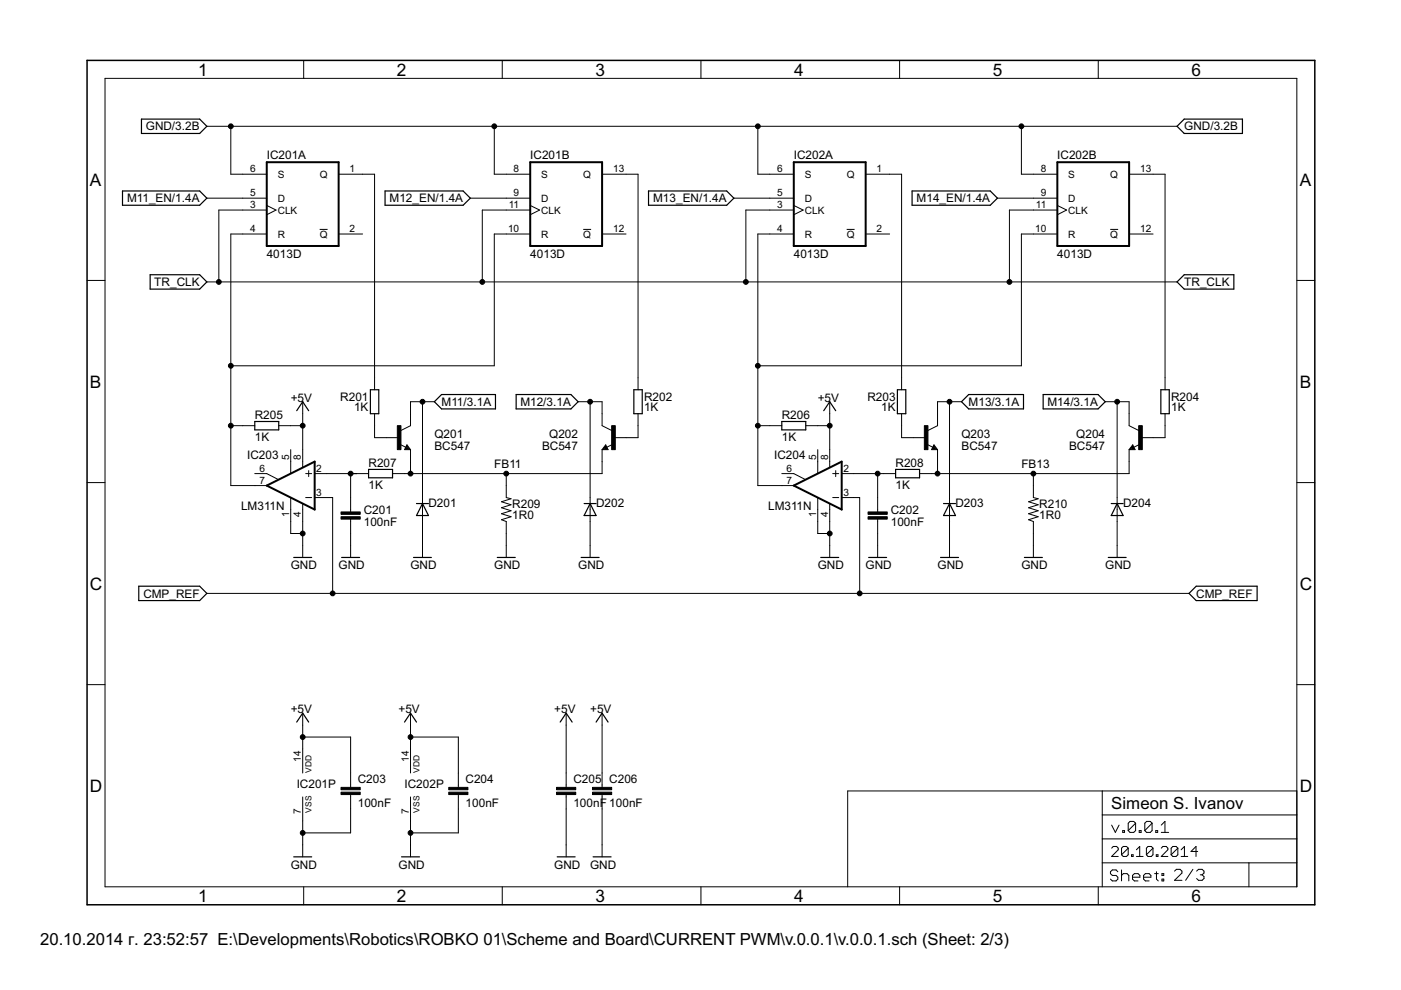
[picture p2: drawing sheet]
<svg xmlns="http://www.w3.org/2000/svg" width="297mm" height="210mm" viewBox="0 0 297 210" stroke-linecap="round" stroke-linejoin="round" font-family="sans-serif">
<g fill="#000" stroke="#000" stroke-width=".21">
<path d="M22.3 16.6v171.4zM64.4 12.8v3.8zM106.5 12.8v3.8zM148.6 12.8v3.8zM190.7 12.8v3.8zM232.9 12.8v3.8zM22.3 16.6h252.7zM43.9 26.8h5zM48.9 26.8v10.1zM48.9 26.8h55.9zM51.5 36.9h5.1zM48.9 36.9h2.6z"/>
<path d="M71.8 36.9h5.1zM76.9 36.9h2.5zM79.4 36.9v43.2zM104.8 26.8h55.9zM104.8 26.8v10.1zM107.3 36.9h5.1zM104.8 36.9h2.5zM127.7 36.9h5zM132.7 36.9h2.6zM160.7 26.8h55.9zM160.7 26.8v10.1zM163.2 36.9h5.1z"/>
<path d="M160.7 36.9h2.5zM183.5 36.9h5.1zM188.6 36.9h2.6zM216.6 26.8v10.1zM216.6 36.9h2.5zM219.1 36.9h5.1zM239.4 36.9h5.1zM244.5 36.9h2.5zM216.6 26.8h33zM18.5 59.5h3.8zM43.9 59.8h2.5zM46.4 59.8h55.9z"/>
<path d="M46.4 44.5v15.3zM48.9 49.6v28zM51.5 44.5h5.1zM51.5 49.6h5.1zM51.5 42h5.1zM46.4 44.5h5.1zM48.9 49.6h2.6zM43.9 42h7.6zM56.6 43.6l1.9 .9zM56.6 45.5l1.9-1zM67.8 48.6h1.6zM71.8 49.6h5.1z"/>
<path d="M102.3 59.8h55.8zM102.3 44.5v15.3zM104.8 49.6v28zM107.3 44.5h5.1zM107.3 49.6h5.1zM107.3 42h5.1zM102.3 44.5h5zM104.8 49.6h2.5zM99.7 42h7.6zM112.4 43.6l2 .9zM112.4 45.5l2-1zM123.7 48.6h1.6z"/>
<path d="M127.7 49.6h5zM158.1 59.8h55.9zM158.1 44.5v15.3zM160.7 49.6h2.5zM163.2 44.5h5.1zM163.2 49.6h5.1zM163.2 42h5.1zM158.1 44.5h5.1zM155.6 42h7.6zM168.3 43.6l2 .9zM168.3 45.5l2-1zM179.5 48.6h1.7z"/>
<path d="M183.5 49.6h5.1zM214 44.5v15.3zM216.6 49.6v28zM219.1 44.5h5.1zM219.1 49.6h5.1zM219.1 42h5.1zM214 44.5h5.1zM211.5 42h7.6zM216.6 49.6h2.5zM224.2 43.6l1.9 .9zM224.2 45.5l1.9-1zM235.4 48.6h1.7z"/>
<path d="M239.4 49.6h5.1zM214 59.8h35.6zM275 59.5h3.8zM48.9 77.6v12.7zM48.9 77.6h55.9zM160.7 49.6v28zM160.7 77.6h55.9zM48.9 90.3v12.7zM51.5 90.3h2.5zM48.9 90.3h2.6zM61.6 95.3v2.6zM61.6 97.9v2.4z"/>
<path d="M59.1 90.3h2.5zM64.2 97.9v1.2zM64.2 95.3v2.6zM64.2 85.2v2.5zM64.2 90.3v5zM61.6 90.3h2.6zM64.2 87.7v2.6zM65.4 99.8v1.2zM79.4 80.1v2.5zM79.4 87.7v2.6zM79.4 90.3v2.5zM79.4 92.8h2.6z"/>
<path d="M82 92.8h2.5zM86.3 94.3l-.5 1zM84.8 94.2l1.2 .6zM86.3 94.3l.7 1zM87 95.3v2.6zM87 87.7v2.6zM85 91.3l2-1zM85.8 95.3h1.2zM87 85.2v2.5zM87 85.2h2.6zM89.6 85.2h2.5zM122.6 85.2h2.5z"/>
<path d="M125.1 85.2h2.6zM127.7 95.3v2.6zM127.7 87.7v2.6zM127.7 90.3l2 1zM127.7 95.3h1.2zM127.7 97.9v2.5zM127.7 85.2v2.5zM128.4 94.3l-.7 1zM128.7 94.8l1.2-.6zM128.4 94.3l.5 1zM130.2 92.8h2.5zM132.7 92.8h2.6z"/>
<path d="M135.3 80.1v2.5zM135.3 87.7v2.6zM135.3 36.9v43.2zM135.3 90.3v2.5zM160.7 77.6v12.7zM163.2 90.3h2.6zM160.7 90.3h2.5zM173.4 95.3v2.6zM173.4 97.9v2.4zM170.8 90.3h2.6zM173.4 90.3h2.5zM175.9 97.9v1.2z"/>
<path d="M175.9 95.3v2.6zM175.9 85.2v2.5zM175.9 90.3v5zM175.9 87.7v2.6zM177.2 99.8v1.2zM191.2 80.1v2.5zM191.2 87.7v2.6zM191.2 90.3v2.5zM191.2 92.8h2.5zM191.2 36.9v43.2zM193.7 92.8h2.5zM198 94.3l-.5 1z"/>
<path d="M196.5 94.2l1.3 .6zM198 94.3l.8 1zM198.8 95.3v2.6zM198.8 87.7v2.6zM196.7 91.3l2.1-1zM197.5 95.3h1.3zM198.8 85.2v2.5zM198.8 85.2h2.5zM201.3 85.2h2.6zM234.3 85.2h2.6zM236.9 85.2h2.5zM239.4 95.3v2.6z"/>
<path d="M239.4 87.7v2.6zM239.4 90.3l2 1zM239.4 95.3h1.3zM239.4 85.2v2.5zM240.2 94.3l-.8 1zM240.4 94.8l1.2-.6zM240.2 94.3l.5 1zM241.9 92.8h2.6zM247 80.1v2.5zM247 87.7v2.6zM247 90.3v2.5zM244.5 92.8h2.5z"/>
<path d="M247 36.9v43.2zM18.5 102.3h3.8zM48.9 103h5.1zM54 100.4h2.6zM54 103h2.6zM56.6 100.4l2.4 1.3zM61.6 108v2.6zM61.6 105.6v2.4zM61.6 110.6v2.5zM61.6 113.1h2.6zM64.2 106.8v1.2zM64.2 108v2.6z"/>
<path d="M64.2 115.7v2.5zM64.2 110.6v2.5zM64.2 113.1v2.6zM64.8 100.4h1.3zM64.8 105.5h1.3zM66.7 105.5h2.6zM66.7 100.4h2.6zM69.3 105.5h1.2zM69.3 100.4h6.3zM70.5 105.5v20.3zM74.3 105.5v2.5zM74.3 110.6v2.5z"/>
<path d="M74.3 108v.5zM74.3 110.1v.5zM74.3 115.7v2.5zM74.3 113.1v2.6zM74.3 100.4v5.1zM74.3 100.4h1.3zM75.6 100.4h2.5zM83.2 100.4h2.6zM85.8 100.4h1.2zM87 97.9v2.5zM89.6 108v2.6zM89.6 105.5v2.5z"/>
<path d="M89.6 115.7v2.5zM89.6 110.6v5.1zM89.6 85.2v20.3zM106.3 110.2l2.1-.6zM106.3 108.9l2.1-.6zM106.3 107.7l2.1-.7zM106.3 106.4l2.1-.7zM107.3 103v2.5zM107.3 110.6v2.5zM106.3 110.2l1 .4zM107.3 115.7v2.5zM107.3 100.4v2.6z"/>
<path d="M87 100.4h20.3zM107.3 113.1v2.6zM106.3 108.9l2.1 .7zM106.3 107.7l2.1 .6zM106.3 106.4l2.1 .6zM107.3 105.5l1.1 .2zM125.1 108v2.6zM125.1 105.5v2.5zM125.1 115.7v2.5zM125.1 110.6v5.1zM125.1 85.2v20.3zM107.3 100.4h20.4z"/>
<path d="M160.7 90.3v12.7zM165.8 100.4h2.5zM165.8 103h2.5zM160.7 103h5.1zM168.3 100.4l2.4 1.3zM173.4 108v2.6zM173.4 105.6v2.4zM173.4 110.6v2.5zM173.4 113.1h2.5zM175.9 106.8v1.2zM175.9 108v2.6zM175.9 115.7v2.5z"/>
<path d="M175.9 110.6v2.5zM175.9 113.1v2.6zM176.6 100.4h1.2zM176.6 105.5h1.2zM178.5 105.5h2.5zM178.5 100.4h2.5zM181 105.5h1.3zM181 100.4h5.1zM182.3 105.5v20.3zM186.1 105.5v2.5zM186.1 110.6v2.5zM186.1 108v.5z"/>
<path d="M186.1 110.1v.5zM186.1 115.7v2.5zM186.1 113.1v2.6zM186.1 100.4h1.2zM186.1 100.4v5.1zM187.3 100.4h2.6zM195 100.4h2.5zM197.5 100.4h1.3zM198.8 97.9v2.5zM201.3 108v2.6zM201.3 105.5v2.5zM201.3 115.7v2.5z"/>
<path d="M201.3 110.6v5.1zM201.3 85.2v20.3zM218.1 110.2l2-.6zM218.1 108.9l2-.6zM218.1 107.7l2-.7zM218.1 106.4l2-.7zM219.1 103v2.5zM219.1 110.6v2.5zM218.1 110.2l1 .4zM219.1 115.7v2.5zM219.1 100.4v2.6zM198.8 100.4h20.3z"/>
<path d="M219.1 100.4h20.3zM219.1 113.1v2.6zM218.1 108.9l2 .7zM218.1 107.7l2 .6zM218.1 106.4l2 .6zM219.1 105.5l1 .2zM236.9 108v2.6zM236.9 105.5v2.5zM236.9 115.7v2.5zM236.9 110.6v5.1zM236.9 85.2v20.3zM239.4 97.9v2.5z"/>
<path d="M275 102.3h3.8zM43.9 125.8h26.6zM70.5 125.8h111.8zM182.3 125.8h69.8zM18.5 145.2h3.8zM64.2 158.8v5.1zM64.2 151.2v2.5zM64.2 153.7v2.6zM64.2 156.3v2.5zM64.2 156.3h10.1zM87 158.8v5.1zM87 151.2v2.5z"/>
<path d="M87 153.7v2.6zM87 156.3v2.5zM87 156.3h10.2zM120 151.2v2.5zM120 153.7v10.2zM127.7 151.2v2.5zM127.7 153.7v10.2zM275 145.2h3.8zM64.2 169v5.1zM64.2 179.1v2.6zM64.2 176.6v2.5zM64.2 174.1v2.5z"/>
<path d="M74.3 163.9v2.5zM74.3 169v2.5zM74.3 166.4v.5zM74.3 168.5v.5zM74.3 171.5v5.1zM64.2 176.6h10.1zM74.3 156.3v7.6zM87 169v5.1zM87 179.1v2.6zM87 176.6v2.5zM87 174.1v2.5zM97.2 163.9v2.5z"/>
<path d="M97.2 169v2.5zM97.2 166.4v.5zM97.2 168.5v.5zM97.2 171.5v5.1zM87 176.6h10.2zM97.2 156.3v7.6zM120 163.9v2.5zM120 169v2.5zM120 166.4v.5zM120 168.5v.5zM120 179.1v2.6zM120 171.5v7.6z"/>
<path d="M127.7 163.9v2.5zM127.7 169v2.5zM127.7 166.4v.5zM127.7 168.5v.5zM127.7 179.1v2.6zM127.7 171.5v7.6zM179.7 167.7h54zM233.7 167.7h41.3zM233.7 177.9h41.3zM233.7 172.8v5.1zM233.7 172.8h41.3zM233.7 167.7v5.1z"/>
<path d="M235.7 174.9l.8 1.6zM236 179.5l-.3 .3zM237.3 174.9l-.8 1.6zM236 179.5h.7zM236.7 179.5l.4 .3zM238.1 179.5l-.3 .3zM238 176.1v.4zM238 176.1h.4zM238.1 179.5h.7zM238.4 176.1v.4zM238 176.5h.4zM238.8 179.5l.4 .3z"/>
<path d="M239.2 174.5v1.6zM239.2 174.5l.4-.3zM239.2 176.1l1.6-1.6zM239.2 179.8v1.4zM239.6 174.2h.8zM239.2 176.1l.4 .4zM240.4 174.2l.4 .3zM239.6 176.5h.8zM240.8 174.5v1.6zM240.4 176.5l.4-.4zM241.5 176.1v.4zM241.5 176.1h.4z"/>
<path d="M241.6 179.5v2.1zM241.9 176.1v.4zM241.5 176.5h.4zM242.7 174.5v1.6zM242.7 174.5l.4-.3zM244.3 174.5l-1.6 1.6zM243.4 179.5l-.3 .3zM243.1 174.2h.8zM242.7 176.1l.4 .4zM243.4 179.5h.7zM243.9 174.2l.4 .3zM243.1 176.5h.8z"/>
<path d="M244.1 179.5l.4 .3zM244.3 174.5v1.6zM244.3 176.1l-.4 .4zM244.5 179.8v1.4zM245 176.1v.4zM245 176.1h.4zM245.4 176.1v.4zM245 176.5h.4zM247 174.2l-.8 .7zM246.2 176.5h1.6zM246.5 179.5l-.3 .3zM247 174.2v2.3z"/>
<path d="M246.5 179.5h.8zM247.3 179.5l.3 .3zM248.7 179.5l-.4 .3zM248.7 179.5h.7zM249.4 179.5l.3 .3zM249.7 179.8v1.4zM251.1 179.5v2.1zM253.6 179.5l-1.1 1zM275 172.8v5.1zM275 167.7v5.1zM22.3 188h252.7zM64.4 188v3.8z"/>
<path d="M106.5 188v3.8zM148.6 188v3.8zM179.7 167.7v20.3zM190.7 188v3.8zM232.9 188v3.8zM233.7 182.9v5.1zM233.7 177.9v5zM235.4 184.8v.4zM235.4 185.2l.4 .4zM237.1 180.2l-1.4 1.4zM235.4 184.8l.4-.4zM235.8 185.6h.8z"/>
<path d="M235.4 186.4l.4 .4zM235.8 184.4h.8zM236.6 185.6l.4 .4zM235.8 186.8h.8zM236.6 184.4l.4 .4zM237 186v.4zM237 186.4l-.4 .4zM235.7 181.6h1.4zM237.1 179.8v.4zM237.8 179.8v1.4zM237.8 181.2l1.4-1.4zM237.8 184.4v2.4z"/>
<path d="M237.8 185.6l.4-.4zM237.8 181.2l.3 .4zM238.2 185.2h.8zM238.1 181.6h.7zM239 185.2l.3 .4zM239.2 181.2l-.4 .4zM239.3 185.6v1.2zM239.9 181.2v.4zM239.9 181.2h.3zM240.1 185.6v.8zM240.1 185.6l.4-.4zM240.2 181.2v.4z"/>
<path d="M239.9 181.6h.3zM240.1 186.4l.4 .4zM240.5 185.2h.8zM240.9 180.2l.7-.7zM240.9 181.6h1.5zM240.5 186.8h.8zM241.3 185.2l.4 .4zM241.7 185.6v.4zM240.1 186h1.6zM242.5 185.6v.8zM242.5 185.6l.3-.4zM242.5 186.4l.3 .4z"/>
<path d="M242.8 185.2h.8zM243.1 179.8v1.4zM243.1 181.2l1.4-1.4zM243.1 181.2l.3 .4zM242.8 186.8h.8zM243.6 185.2l.4 .4zM244 185.6v.4zM242.5 186h1.5zM243.4 181.6h.7zM244.5 181.2l-.4 .4zM244.8 185.2h.8zM245.2 181.2v.4z"/>
<path d="M245.2 181.2h.3zM245.2 184.8v1.6zM245.2 186.4l.4 .4zM245.5 181.2v.4zM245.2 181.6h.3zM247.6 180.2l-1.4 1.4zM246.4 185.2h.3zM246.4 185.2v.4zM246.4 186.4h.3zM246.4 186.4v.4zM246.7 185.2v.4zM246.4 185.6h.3z"/>
<path d="M246.7 186.4v.4zM246.4 186.8h.3zM246.2 181.6h1.4zM247.6 179.8v.4zM248.3 179.8v1.4zM248.3 181.2l1.4-1.4zM248.3 181.2l.4 .4zM249 186.6l1.6-1.5zM248.7 181.6h.7zM249 184.7l.4-.4zM249.7 181.2l-.3 .4zM249.4 184.3h.8z"/>
<path d="M251.1 179.5l-.7 .7zM250.4 181.6h1.4zM249 186.6h1.6zM250.6 184.7v.4zM250.2 184.3l.4 .4zM252.9 184.3l-1.5 2.3zM252.5 180.5h1.4zM253.6 179.5v2.1zM253.7 184.7l.4-.4zM254.1 184.3h.8zM253.7 186.3l.4 .3zM254.9 184.3l.4 .4z"/>
<path d="M254.5 185.5h.4zM254.9 185.5l.4 .4zM254.1 186.6h.8zM255.3 184.7v.4zM254.9 185.5l.4-.4zM255.3 185.9v.4zM254.9 186.6l.4-.3zM264.8 182.9v5.1zM264.8 182.9h10.2zM233.7 182.9h31.1zM275 182.9v5.1zM275 177.9v5z"/>
<path d="M275 16.6v171.4z"/>
<circle cx="48.9" cy="26.8" r=".51"/>
<circle cx="104.8" cy="26.8" r=".51"/>
<circle cx="160.7" cy="26.8" r=".51"/>
<circle cx="216.6" cy="26.8" r=".51"/>
<circle cx="46.4" cy="59.8" r=".51"/>
<circle cx="102.3" cy="59.8" r=".51"/>
<circle cx="158.1" cy="59.8" r=".51"/>
<circle cx="214" cy="59.8" r=".51"/>
<circle cx="48.9" cy="77.6" r=".51"/>
<circle cx="160.7" cy="77.6" r=".51"/>
<circle cx="48.9" cy="90.3" r=".51"/>
<circle cx="64.2" cy="90.3" r=".51"/>
<circle cx="89.6" cy="85.2" r=".51"/>
<circle cx="125.1" cy="85.2" r=".51"/>
<circle cx="160.7" cy="90.3" r=".51"/>
<circle cx="175.9" cy="90.3" r=".51"/>
<circle cx="201.3" cy="85.2" r=".51"/>
<circle cx="236.9" cy="85.2" r=".51"/>
<circle cx="64.2" cy="113.1" r=".51"/>
<circle cx="74.3" cy="100.4" r=".51"/>
<circle cx="87" cy="100.4" r=".51"/>
<circle cx="107.3" cy="100.4" r=".51"/>
<circle cx="175.9" cy="113.1" r=".51"/>
<circle cx="186.1" cy="100.4" r=".51"/>
<circle cx="198.8" cy="100.4" r=".51"/>
<circle cx="219.1" cy="100.4" r=".51"/>
<circle cx="70.5" cy="125.8" r=".51"/>
<circle cx="182.3" cy="125.8" r=".51"/>
<circle cx="64.2" cy="156.3" r=".51"/>
<circle cx="87" cy="156.3" r=".51"/>
<circle cx="64.2" cy="176.6" r=".51"/>
<circle cx="87" cy="176.6" r=".51"/>
</g>
<g fill="#000" stroke="#000" stroke-width=".25">
<path d="M30 25.3v3zM30 28.3h12.3zM30 25.3h12.3zM43.9 26.8l-1.6 1.5zM42.3 25.3l1.6 1.5zM249.6 26.8l1.5-1.5zM249.6 26.8l1.5 1.5zM251.1 25.3h12.3zM251.1 28.3h12.3zM263.4 25.3v3zM26 40.5v3zM31.8 58.3h10.5z"/>
<path d="M26 43.5h16.3zM26 40.5h16.3zM42.3 61.3l1.6-1.5zM42.3 58.3l1.6 1.5zM42.3 43.5l1.6-1.5zM42.3 40.5l1.6 1.5zM81.6 40.5v3zM81.6 43.5h16.6zM81.6 40.5h16.6zM98.2 43.5l1.5-1.5zM98.2 40.5l1.5 1.5zM137.5 40.5v3z"/>
<path d="M137.5 43.5h16.6zM137.5 40.5h16.6zM154.1 43.5l1.5-1.5zM154.1 40.5l1.5 1.5zM193.4 40.5v3zM193.4 43.5h16.6zM193.4 40.5h16.6zM210 43.5l1.5-1.5zM210 40.5l1.5 1.5zM249.6 59.8l1.5-1.5zM249.6 59.8l1.5 1.5zM251.1 58.3h10.5z"/>
<path d="M261.6 58.3v3zM31.8 58.3v3zM31.8 61.3h10.5zM251.1 61.3h10.5zM54 91.1h5.1zM54 89.4v1.7zM54 89.4h5.1zM59.1 89.4v1.7zM64.2 85.2l-1.3 1.9zM64.2 85.2l1.2 1.9zM78.5 82.6v5.1zM78.5 82.6h1.8z"/>
<path d="M78.5 87.7h1.8zM80.3 82.6v5.1zM78.1 99.5h5.1zM86 95.2h.8zM86 95.1h.4zM86.3 94.6l-.3 .5zM86.3 94.8l.1 .3zM86.3 94.6l.5 .6zM92.1 85.2l1.5-1.5zM92.1 85.2l1.5 1.5zM93.6 83.7h11.5zM93.6 86.7h11.5z"/>
<path d="M105.1 83.7v3zM109.4 83.7v3zM109.4 86.7h11.7zM109.4 83.7h11.7zM122.6 85.2l-1.5 1.5zM121.1 83.7l1.5 1.5zM128.4 94.6l-.5 .6zM128.4 94.8l-.1 .3zM128.4 94.6l.3 .5zM127.9 95.2h.8zM128.3 95.1h.4zM134.4 82.6v5.1z"/>
<path d="M136.2 82.6v5.1zM134.4 82.6h1.8zM134.4 87.7h1.8zM165.8 91.1h5zM165.8 89.4v1.7zM165.8 89.4h5zM170.8 89.4v1.7zM175.9 85.2l-1.3 1.9zM175.9 85.2l1.3 1.9zM190.3 82.6v5.1zM190.3 82.6h1.7zM190.3 87.7h1.7z"/>
<path d="M192 82.6v5.1zM189.9 99.5h5.1zM197.8 95.2h.7zM197.8 95.1h.3zM198 94.6l-.2 .5zM198 94.8l.1 .3zM198 94.6l.5 .6zM203.9 85.2l1.5-1.5zM203.9 85.2l1.5 1.5zM205.4 83.7h11.6zM205.4 86.7h11.6zM217 83.7v3z"/>
<path d="M221.2 83.7v3zM221.2 86.7h11.6zM221.2 83.7h11.6zM234.3 85.2l-1.5 1.5zM232.8 83.7l1.5 1.5zM240.2 94.6l-.6 .6zM240.2 94.8l-.2 .3zM240.2 94.6l.2 .5zM239.6 95.2h.8zM240 95.1h.4zM246.1 82.6v5.1zM247.9 82.6v5.1z"/>
<path d="M246.1 82.6h1.8zM246.1 87.7h1.8zM62.3 118.2h3.8zM72.4 118.2h3.8zM78.1 101.3h5.1zM78.1 99.5v1.8zM83.2 99.5v1.8zM87.7 118.2h3.8zM88.3 106.8h1.3zM88.3 109.3h2.5zM89.6 106.8l-1.3 2.5zM89.6 106.8h1.2z"/>
<path d="M89.6 106.8l1.2 2.5zM105.4 118.2h3.8zM123.2 118.2h3.8zM123.8 106.8h1.3zM123.8 109.3h2.6zM125.1 106.8l-1.3 2.5zM125.1 106.8h1.3zM125.1 106.8l1.3 2.5zM174 118.2h3.8zM184.2 118.2h3.8zM189.9 101.3h5.1zM189.9 99.5v1.8z"/>
<path d="M195 99.5v1.8zM199.4 118.2h3.8zM200 106.8h1.3zM200 109.3h2.6zM201.3 106.8l-1.3 2.5zM201.3 106.8h1.3zM201.3 106.8l1.3 2.5zM217.2 118.2h3.8zM235 118.2h3.8zM235.6 106.8h1.3zM235.6 109.3h2.5zM236.9 106.8l-1.3 2.5z"/>
<path d="M236.9 106.8h1.2zM236.9 106.8l1.2 2.5zM29.4 124.3v3zM29.4 127.3h12.9zM29.4 124.3h12.9zM42.3 127.3l1.6-1.5zM42.3 124.3l1.6 1.5zM252.1 125.8l1.5-1.5zM252.1 125.8l1.5 1.5zM253.6 124.3h12.9zM253.6 127.3h12.9zM266.5 124.3v3z"/>
<path d="M64.2 151.2l-1.3 1.9zM64.2 151.2l1.2 1.9zM87 151.2l-1.2 1.9zM87 151.2l1.3 1.9zM120 151.2l-1.2 1.9zM120 151.2l1.3 1.9zM127.7 151.2l-1.3 1.9zM127.7 151.2l1.2 1.9zM62.3 181.7h3.8zM85.1 181.7h3.8zM118.1 181.7h3.8zM125.8 181.7h3.8z"/>
</g>
<path d="M18.5 12.8v179zM18.5 12.8h260.3zM18.5 191.8h260.3zM278.8 12.8v179z" fill="#000" stroke="#000" stroke-width=".32"/>
<g fill="#000" stroke="#000" stroke-width=".21">
<path d="M84.2 90.3h.8v5h-.8zM129.7 90.3h.8v5h-.8zM196 90.3h.7v5h-.7zM241.4 90.3h.8v5h-.8zM72.3 109.6h4.1v.5h-4.1zM72.3 108.5h4.1v.6h-4.1zM184 109.6h4.1v.5h-4.1zM184 108.5h4.1v.6h-4.1zM72.3 168h4.1v.5h-4.1zM72.3 166.9h4.1v.5h-4.1zM95.1 168h4.1v.5h-4.1zM95.1 166.9h4.1v.5h-4.1z"/>
<path d="M118 168h4.1v.5h-4.1zM118 166.9h4.1v.5h-4.1zM125.6 168h4.1v.5h-4.1zM125.6 166.9h4.1v.5h-4.1z"/>
</g>
<g fill="#000" stroke="#000" stroke-width=".42">
<path d="M56.6 34.4v17.8zM56.6 34.4h15.2zM112.4 34.4v17.8zM112.4 34.4h15.3zM168.3 34.4v17.8zM168.3 34.4h15.2zM224.2 34.4v17.8zM224.2 34.4h15.2zM56.6 52.2h15.2zM71.8 34.4v17.8zM112.4 52.2h15.3zM127.7 34.4v17.8z"/>
<path d="M168.3 52.2h15.2zM183.5 34.4v17.8zM224.2 52.2h15.2zM239.4 34.4v17.8zM66.7 97.9v10.1zM56.6 103l10.1-5.1zM178.5 97.9v10.1zM168.3 103l10.2-5.1zM56.6 103l10.1 5zM168.3 103l10.2 5z"/>
</g>
<g font-size="4.1">
<text x="42" y="16">1</text>
<text x="84.1" y="16">2</text>
<text x="126.3" y="16">3</text>
<text x="168.4" y="16">4</text>
<text x="210.5" y="16">5</text>
<text x="252.6" y="16">6</text>
<text x="19.1" y="39.3">A</text>
<text x="275.6" y="39.3">A</text>
<text x="19.1" y="82.2">B</text>
<text x="275.6" y="82.2">B</text>
<text x="19.1" y="125">C</text>
<text x="275.6" y="125">C</text>
<text x="19.1" y="167.9">D</text>
<text x="275.6" y="167.9">D</text>
<text x="42" y="191.2">1</text>
<text x="84.1" y="191.2">2</text>
<text x="126.3" y="191.2">3</text>
<text x="168.4" y="191.2">4</text>
<text x="210.5" y="191.2">5</text>
<text x="252.6" y="191.2">6</text>
</g>
<g font-size="4">
<text x="235.6" y="171.5">Simeon S. Ivanov</text>
<text x="8.5" y="200.4">20.10.2014 г. 23:52:57 E:\Developments\Robotics\ROBKO 01\Scheme and Board\CURRENT PWM\v.0.0.1\v.0.0.1.sch (Sheet: 2/3)</text>
</g>
<g font-size="2.8">
<text x="30.9" y="27.7">GND/3.2B</text>
<text x="251.1" y="27.7">GND/3.2B</text>
<text x="56.6" y="33.8">IC201A</text>
<text x="112.4" y="33.8">IC201B</text>
<text x="168.3" y="33.8">IC202A</text>
<text x="224.2" y="33.8">IC202B</text>
<text x="26.9" y="42.9">M11_EN/1.4A</text>
<text x="82.6" y="42.9">M12_EN/1.4A</text>
<text x="138.5" y="42.9">M13_EN/1.4A</text>
<text x="194.3" y="42.9">M14_EN/1.4A</text>
<text x="56.6" y="54.7">4013D</text>
<text x="112.4" y="54.7">4013D</text>
<text x="168.3" y="54.7">4013D</text>
<text x="224.2" y="54.7">4013D</text>
<text x="32.7" y="60.7">TR_CLK</text>
<text x="251.1" y="60.7">TR_CLK</text>
<text x="54" y="88.8">R205</text>
<text x="61.6" y="85.2">+5</text>
<text x="64.5" y="85.2">V</text>
<text x="72.1" y="84.9">R201</text>
<text x="75.1" y="87.2">1K</text>
<text x="93.6" y="86.1">M11/3.1A</text>
<text x="110.3" y="86.1">M12/3.1A</text>
<text x="136.5" y="87.2">1K</text>
<text x="136.5" y="84.9">R202</text>
<text x="165.8" y="88.8">R206</text>
<text x="173.4" y="85.2">+5</text>
<text x="176.2" y="85.2">V</text>
<text x="183.9" y="84.9">R203</text>
<text x="186.8" y="87.2">1K</text>
<text x="205.4" y="86.1">M13/3.1A</text>
<text x="222.1" y="86.1">M14/3.1A</text>
<text x="248.3" y="87.2">1K</text>
<text x="248.3" y="84.9">R204</text>
<text x="54" y="93.6">1K</text>
<text x="92.1" y="95.3">BC547</text>
<text x="92.1" y="92.8">Q201</text>
<text x="114.9" y="95.3">BC547</text>
<text x="116.4" y="92.8">Q202</text>
<text x="165.8" y="93.6">1K</text>
<text x="203.9" y="95.3">BC547</text>
<text x="203.9" y="92.8">Q203</text>
<text x="226.7" y="95.3">BC547</text>
<text x="228.2" y="92.8">Q204</text>
<text x="52.4" y="97.2">IC203</text>
<text x="78.1" y="98.9">R207</text>
<text x="104.8" y="99.1">FB11</text>
<text x="164.1" y="97.2">IC204</text>
<text x="189.9" y="98.9">R208</text>
<text x="216.5" y="99.1">FB13</text>
<text x="78.1" y="103.7">1K</text>
<text x="90.8" y="107.5">D201</text>
<text x="108.6" y="107.8">R209</text>
<text x="126.4" y="107.5">D202</text>
<text x="189.9" y="103.7">1K</text>
<text x="202.6" y="107.5">D203</text>
<text x="220.4" y="107.8">R210</text>
<text x="238.1" y="107.5">D204</text>
<text x="51.1" y="108">LM311N</text>
<text x="77.1" y="111.5">100nF</text>
<text x="77.1" y="108.9">C201</text>
<text x="108.6" y="110.1">1R0</text>
<text x="162.9" y="108">LM311N</text>
<text x="188.9" y="111.5">100nF</text>
<text x="188.9" y="108.9">C202</text>
<text x="220.4" y="110.1">1R0</text>
<text x="61.6" y="120.7">GND</text>
<text x="71.8" y="120.7">GND</text>
<text x="87" y="120.7">GND</text>
<text x="104.8" y="120.7">GND</text>
<text x="122.6" y="120.7">GND</text>
<text x="173.4" y="120.7">GND</text>
<text x="183.5" y="120.7">GND</text>
<text x="198.8" y="120.7">GND</text>
<text x="216.5" y="120.7">GND</text>
<text x="234.3" y="120.7">GND</text>
<text x="30.4" y="126.7">CMP_REF</text>
<text x="253.6" y="126.7">CMP_REF</text>
<text x="61.6" y="151.2">+5</text>
<text x="64.5" y="151.2">V</text>
<text x="84.5" y="151.2">+5</text>
<text x="87.3" y="151.2">V</text>
<text x="117.5" y="151.2">+5</text>
<text x="120.4" y="151.2">V</text>
<text x="125.1" y="151.2">+5</text>
<text x="128" y="151.2">V</text>
<text x="62.9" y="167.1">IC201P</text>
<text x="75.9" y="166.1">C203</text>
<text x="85.8" y="167.1">IC202P</text>
<text x="98.7" y="166.1">C204</text>
<text x="121.6" y="166.1">C205</text>
<text x="129.2" y="166.1">C206</text>
<text x="75.9" y="171.1">100nF</text>
<text x="98.7" y="171.1">100nF</text>
<text x="121.6" y="171.1">100nF 100nF</text>
<text x="61.6" y="184.2">GND</text>
<text x="84.5" y="184.2">GND</text>
<text x="117.5" y="184.2">GND</text>
<text x="125.1" y="184.2">GND</text>
</g>
<g font-size="2.4">
<text x="53" y="41.6">5</text>
<text x="53" y="36.6">6</text>
<text x="58.9" y="37.7">S</text>
<text x="67.8" y="37.7">Q</text>
<text x="74.1" y="36.6">1</text>
<text x="108.9" y="41.6">9</text>
<text x="108.9" y="36.6">8</text>
<text x="114.8" y="37.7">S</text>
<text x="123.7" y="37.7">Q</text>
<text x="130" y="36.6">13</text>
<text x="164.8" y="41.6">5</text>
<text x="164.8" y="36.6">6</text>
<text x="170.6" y="37.7">S</text>
<text x="179.5" y="37.7">Q</text>
<text x="185.9" y="36.6">1</text>
<text x="220.6" y="41.6">9</text>
<text x="220.6" y="36.6">8</text>
<text x="226.5" y="37.7">S</text>
<text x="235.4" y="37.7">Q</text>
<text x="241.7" y="36.6">13</text>
<text x="53" y="44.2">3</text>
<text x="58.9" y="45.3">CLK</text>
<text x="58.9" y="42.8">D</text>
<text x="107.9" y="44.2">11</text>
<text x="114.8" y="45.3">CLK</text>
<text x="114.8" y="42.8">D</text>
<text x="164.8" y="44.2">3</text>
<text x="170.6" y="45.3">CLK</text>
<text x="170.6" y="42.8">D</text>
<text x="219.6" y="44.2">11</text>
<text x="226.5" y="45.3">CLK</text>
<text x="226.5" y="42.8">D</text>
<text x="53" y="49.3">4</text>
<text x="58.9" y="50.4">R</text>
<text x="67.8" y="50.4">Q</text>
<text x="74.1" y="49.3">2</text>
<text x="107.7" y="49.3">10</text>
<text x="114.8" y="50.4">R</text>
<text x="123.7" y="50.4">Q</text>
<text x="130" y="49.3">12</text>
<text x="164.8" y="49.3">4</text>
<text x="170.6" y="50.4">R</text>
<text x="179.5" y="50.4">Q</text>
<text x="185.9" y="49.3">2</text>
<text x="219.5" y="49.3">10</text>
<text x="226.5" y="50.4">R</text>
<text x="235.4" y="50.4">Q</text>
<text x="241.7" y="49.3">12</text>
<text x="55" y="100.1">6</text>
<text x="61.3" y="97.5" transform="rotate(-90 61.3 97.5)">5</text>
<text x="63.8" y="97.5" transform="rotate(-90 63.8 97.5)">8</text>
<text x="67.1" y="100.1">2</text>
<text x="166.8" y="100.1">6</text>
<text x="173" y="97.5" transform="rotate(-90 173 97.5)">5</text>
<text x="175.6" y="97.5" transform="rotate(-90 175.6 97.5)">8</text>
<text x="178.8" y="100.1">2</text>
<text x="55" y="102.6">7</text>
<text x="67.1" y="105.1">3</text>
<text x="166.8" y="102.6">7</text>
<text x="178.8" y="105.1">3</text>
<text x="61.3" y="109.6" transform="rotate(-90 61.3 109.6)">1</text>
<text x="63.8" y="109.6" transform="rotate(-90 63.8 109.6)">4</text>
<text x="173" y="109.6" transform="rotate(-90 173 109.6)">1</text>
<text x="175.6" y="109.6" transform="rotate(-90 175.6 109.6)">4</text>
<text x="63.8" y="161.6" transform="rotate(-90 63.8 161.6)">14</text>
<text x="86.7" y="161.6" transform="rotate(-90 86.7 161.6)">14</text>
<text x="63.8" y="172.5" transform="rotate(-90 63.8 172.5)">7</text>
<text x="86.7" y="172.5" transform="rotate(-90 86.7 172.5)">7</text>
</g>
<g font-size="2">
<text x="66.1" y="163.9" transform="rotate(-90 66.1 163.9)">VDD</text>
<text x="88.9" y="163.9" transform="rotate(-90 88.9 163.9)">VDD</text>
<text x="66.1" y="172.3" transform="rotate(-90 66.1 172.3)">VSS</text>
<text x="88.9" y="172.3" transform="rotate(-90 88.9 172.3)">VSS</text>
</g>
</svg>
